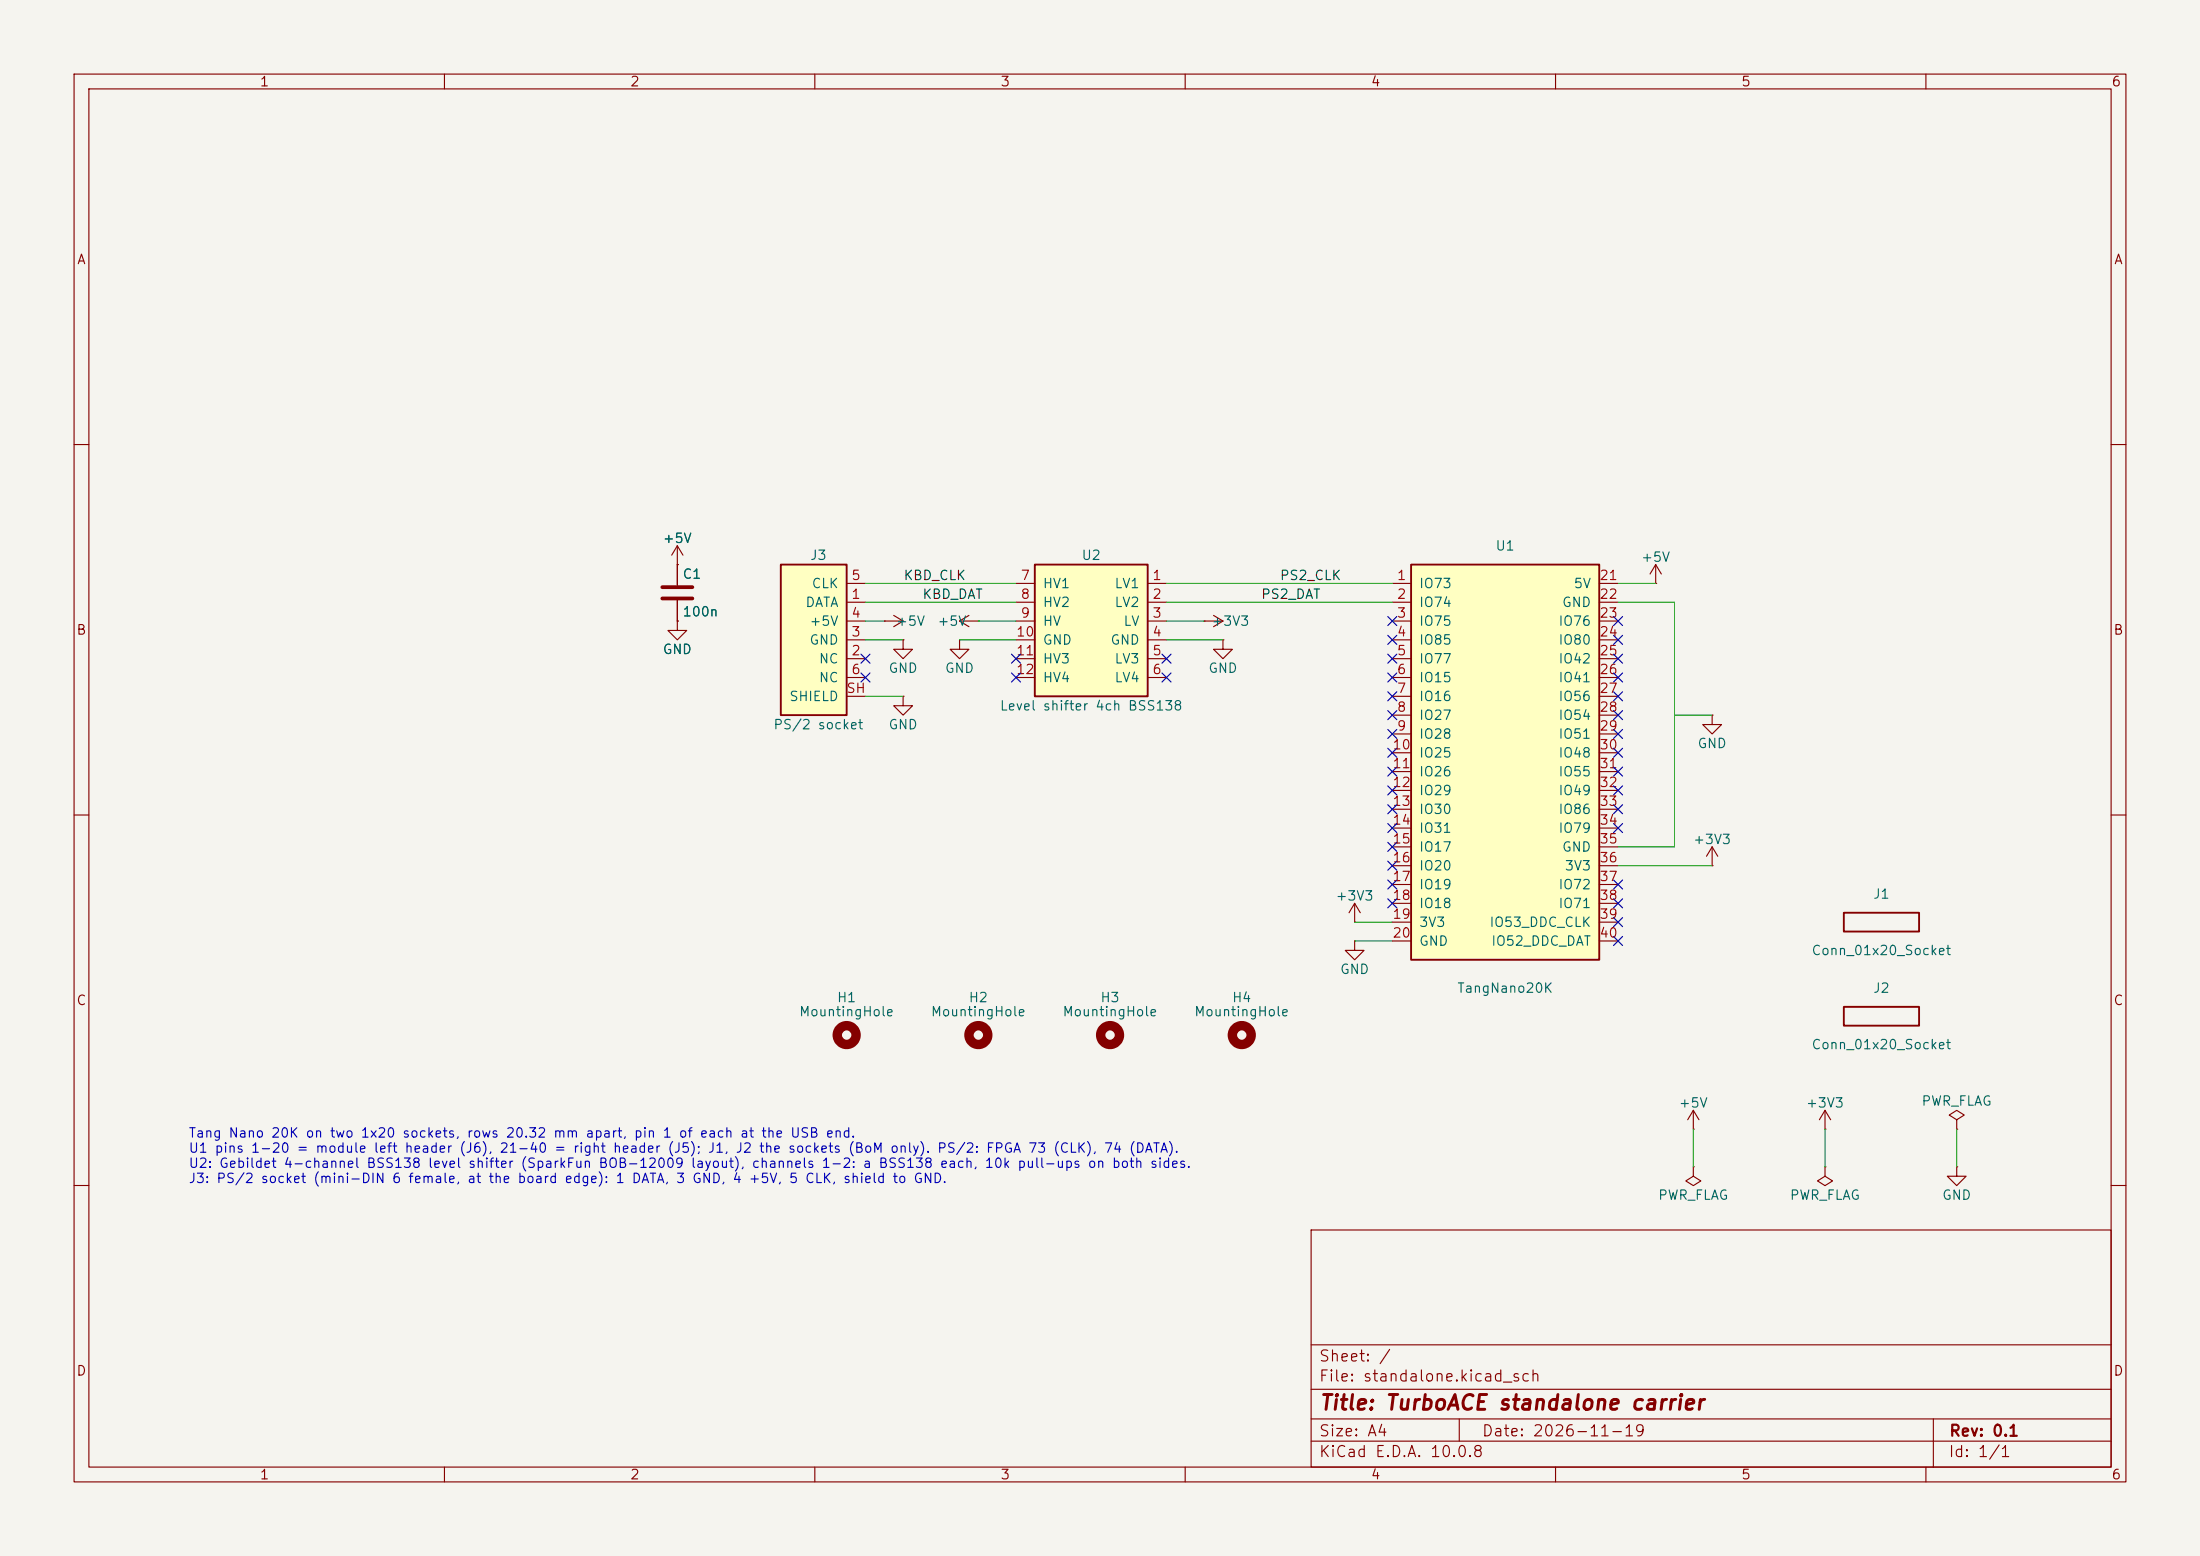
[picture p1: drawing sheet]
<svg xmlns="http://www.w3.org/2000/svg" width="297mm" height="210mm" viewBox="0 0 297 210" stroke-linecap="round" stroke-linejoin="round" font-family="sans-serif">
<path d="M0 0h297v210h-297z" fill="#f5f4ef" stroke="#f5f4ef" stroke-width=".14"/>
<g fill="none" stroke="#840000" stroke-width=".15">
<path d="M10 10h277v190h-277zM12 12h273v186h-273zM60 10v2M110 10v2M160 10v2M210 10v2M260 10v2M10 60h2M285 60h2M10 110h2M285 110h2M10 160h2"/>
<path d="M177 166h108v32h-108zM285 160h2M60 198v2M110 198v2M160 198v2M177 194.5h108M177 191.5h108M177 187.5h108M177 181.5h108M197 191.5v3M210 198v2M260 198v2"/>
<path d="M261 191.5v6.5"/>
</g>
<path d="M105.4 76.2h8.9v20.3h-8.9z" fill="#ffffc2"/>
<path d="M105.4 76.2h8.9v20.3h-8.9zM248.9 135.9h10.2v2.5h-10.2zM248.9 123.2h10.2v2.5h-10.2z" fill="none" stroke="#840000" stroke-width=".25"/>
<g fill="none" stroke="#840000" stroke-width=".15">
<path d="M91.4 76.2h.1M91.4 73.7l-.7 1.2M91.4 73.7l.8 1.2M91.4 73.7v5.3M114.3 78.7h2.5M91.4 83.8v1.3h1.3l-1.3 1.3-1.2-1.3h1.2M91.4 83.8h.1M91.4 81v2.8M114.3 81.3h2.5M114.3 88.9h2.5M114.3 86.4h2.5M114.3 83.8h2.5"/>
<path d="M114.3 91.4h2.5M114.3 94h2.5M231.1 96.5v1.3h1.3l-1.3 1.3-1.2-1.3h1.2M231.1 96.5h.1M231.1 116.8h.1M231.1 114.3l-.7 1.3M231.1 114.3l.8 1.3M231.1 114.3v2.5M182.9 124.5h.1M182.9 121.9l-.8 1.3M182.9 121.9l.7 1.3M182.9 121.9v2.6"/>
<path d="M228.6 157.5v1.3l1 .6-1 .6-1-.6 1-.6M228.6 157.5h.1M228.6 152.4h.1M228.6 149.9l-.8 1.2M228.6 149.9l.8 1.2M228.6 149.9v2.5M246.4 152.4h.1M246.4 157.5v1.3l1 .6-1 .6-1-.6 1-.6M246.4 157.5h.1M246.4 149.9l-.8 1.2M246.4 149.9l.7 1.2M246.4 149.9v2.5"/>
<path d="M264.2 151.1l1-.6-1-.6-1.1 .6 1.1 .6v1.3M264.2 152.4h.1M264.2 157.5v1.3h1.2l-1.2 1.2-1.3-1.2h1.3M264.2 157.5h.1"/>
</g>
<path d="M89.4 79.2h4.1M89.4 80.8h4.1" fill="none" stroke="#840000" stroke-width=".51"/>
<path d="M190.5 76.2h25.4v53.3h-25.4z" fill="#ffffc2"/>
<path d="M190.5 76.2h25.4v53.3h-25.4z" fill="none" stroke="#840000" stroke-width=".25"/>
<g fill="none" stroke="#840000" stroke-width=".15">
<path d="M188 78.7h2.5M215.9 78.7h2.5M223.5 78.7h.1M223.5 76.2l-.7 1.3M223.5 76.2l.8 1.3M223.5 76.2v2.5M119.4 83.8h.1M119.4 83.8h2.5M120.6 83.1l1.3 .7M121.9 94v1.3h1.3l-1.3 1.2-1.3-1.2h1.3M121.9 94h.1M121.9 86.4v1.2h1.3l-1.3 1.3-1.3-1.3h1.3"/>
<path d="M121.9 86.4h.1M121.9 83.8l-1.3 .8M129.5 83.8h2.6M129.5 83.8l1.3 .8M130.8 83.1l-1.3 .7M132.1 83.8h.1M162.6 83.8h.1M162.6 83.8h2.5M163.8 83.1l1.3 .7M165.1 83.8l-1.3 .8M188 81.3h2.5M188 83.8h2.5"/>
<path d="M188 86.4h2.5M188 88.9h2.5M188 91.4h2.5M188 94h2.5M188 96.5h2.5M188 99.1h2.5M215.9 81.3h2.5M215.9 83.8h2.5M215.9 86.4h2.5M215.9 88.9h2.5M215.9 91.4h2.5M215.9 94h2.5"/>
<path d="M215.9 96.5h2.5M215.9 99.1h2.5M188 101.6h2.5M188 104.1h2.5M188 106.7h2.5M188 109.2h2.5M188 111.8h2.5M188 114.3h2.5M188 116.8h2.5M188 119.4h2.5M215.9 101.6h2.5M215.9 104.1h2.5"/>
<path d="M215.9 106.7h2.5M215.9 109.2h2.5M215.9 111.8h2.5M215.9 114.3h2.5M215.9 116.8h2.5M215.9 119.4h2.5M182.9 127v1.3h1.2l-1.2 1.2-1.3-1.2h1.3M182.9 127h.1M188 121.9h2.5M188 124.5h2.5M188 127h2.5M215.9 121.9h2.5"/>
<path d="M215.9 124.5h2.5M215.9 127h2.5"/>
</g>
<g fill="none" stroke="#840000" stroke-width="1.3">
<circle cx="114.3" cy="139.7" r="1.27"/>
<circle cx="132.1" cy="139.7" r="1.27"/>
<circle cx="149.9" cy="139.7" r="1.27"/>
<circle cx="167.6" cy="139.7" r="1.27"/>
</g>
<path d="M139.7 76.2h15.2v17.8h-15.2z" fill="#ffffc2"/>
<path d="M139.7 76.2h15.2v17.8h-15.2z" fill="none" stroke="#840000" stroke-width=".25"/>
<g fill="none" stroke="#840000" stroke-width=".15">
<path d="M91.4 76.2h.1M91.4 76.2v2.8M137.2 78.7h2.5M154.9 78.7h2.6M91.4 83.8h.1M91.4 81v2.8M129.5 86.4v1.2h1.3l-1.3 1.3-1.2-1.3h1.2M129.5 86.4h.1M137.2 81.3h2.5M137.2 83.8h2.5M137.2 86.4h2.5M137.2 88.9h2.5"/>
<path d="M137.2 91.4h2.5M154.9 81.3h2.6M154.9 83.8h2.6M154.9 86.4h2.6M154.9 88.9h2.6M154.9 91.4h2.6M165.1 86.4v1.2h1.3l-1.3 1.3-1.3-1.3h1.3M165.1 86.4h.1"/>
</g>
<g fill="none" stroke="#009600" stroke-width=".14">
<path d="M116.8 78.7h20.4M157.5 78.7h30.5M218.4 78.7h5.1M116.8 86.4h5.1M116.8 81.3h20.4M116.8 83.8h2.6M116.8 94h5.1M129.5 86.4h7.7M132.1 83.8h5.1M157.5 86.4h7.6M157.5 81.3h30.5M157.5 83.8h5.1"/>
<path d="M218.4 81.3h7.7v33h-7.7M226.1 96.5h5M218.4 116.8h12.7M182.9 124.5h5.1M182.9 127h5.1M228.6 152.4v5.1M246.4 152.4v5.1M264.2 152.4v5.1"/>
</g>
<g fill="none" stroke="#000084" stroke-width=".15">
<path d="M116.2 90.8l1.2 1.2M116.2 88.3l1.2 1.2M117.4 90.8l-1.2 1.2M117.4 88.3l-1.2 1.2M136.6 90.8l1.2 1.2M136.6 88.3l1.2 1.2M137.8 90.8l-1.2 1.2M137.8 88.3l-1.2 1.2M156.9 90.8l1.2 1.2M156.9 88.3l1.2 1.2M158.1 90.8l-1.2 1.2M158.1 88.3l-1.2 1.2"/>
<path d="M187.4 88.3l1.2 1.2M187.4 95.9l1.2 1.2M187.4 83.2l1.2 1.2M187.4 90.8l1.2 1.2M187.4 85.8l1.2 1.2M187.4 93.4l1.2 1.2M187.4 98.5l1.2 1.2M188.6 88.3l-1.2 1.2M188.6 95.9l-1.2 1.2M188.6 83.2l-1.2 1.2M188.6 90.8l-1.2 1.2M188.6 85.8l-1.2 1.2"/>
<path d="M188.6 93.4l-1.2 1.2M188.6 98.5l-1.2 1.2M217.8 83.2l1.2 1.2M217.8 85.8l1.2 1.2M217.8 88.3l1.2 1.2M217.8 98.5l1.2 1.2M217.8 90.8l1.2 1.2M217.8 93.4l1.2 1.2M217.8 95.9l1.2 1.2M219 83.2l-1.2 1.2M219 90.8l-1.2 1.2M219 85.8l-1.2 1.2"/>
<path d="M219 88.3l-1.2 1.2M219 98.5l-1.2 1.2M219 93.4l-1.2 1.2M219 95.9l-1.2 1.2M187.4 101l1.2 1.2M187.4 108.6l1.2 1.2M187.4 113.7l1.2 1.2M187.4 116.2l1.2 1.2M187.4 106.1l1.2 1.2M187.4 111.2l1.2 1.2M187.4 103.5l1.2 1.2M187.4 118.8l1.2 1.2"/>
<path d="M188.6 101l-1.2 1.2M188.6 108.6l-1.2 1.2M188.6 113.7l-1.2 1.2M188.6 116.2l-1.2 1.2M188.6 106.1l-1.2 1.2M188.6 111.2l-1.2 1.2M188.6 103.5l-1.2 1.2M188.6 118.8l-1.2 1.2M217.8 108.6l1.2 1.2M217.8 118.8l1.2 1.2M217.8 106.1l1.2 1.2M217.8 111.2l1.2 1.2"/>
<path d="M217.8 101l1.2 1.2M217.8 103.5l1.2 1.2M219 108.6l-1.2 1.2M219 118.8l-1.2 1.2M219 106.1l-1.2 1.2M219 111.2l-1.2 1.2M219 101l-1.2 1.2M219 103.5l-1.2 1.2M187.4 121.3l1.2 1.2M188.6 121.3l-1.2 1.2M217.8 123.9l1.2 1.2M217.8 121.3l1.2 1.2"/>
<path d="M217.8 126.4l1.2 1.2M219 123.9l-1.2 1.2M219 121.3l-1.2 1.2M219 126.4l-1.2 1.2"/>
</g>
<text font-size="2" fill="#840000" x="178" y="190.8">Title: TurboACE standalone carrier</text>
<g font-size="1.5" fill="#840000">
<text x="178" y="184.1">Sheet: /</text>
<text x="178" y="186.8">File: standalone.kicad_sch</text>
<text x="178" y="197">KiCad E.D.A. 10.0.8</text>
<text x="178" y="194.2">Size: A4</text>
<text x="200" y="194.2">Date: 2026-11-19</text>
<text x="263" y="197">Id: 1/1</text>
<text x="263" y="194.2">Rev: 0.1</text>
</g>
<g font-size="1.3" fill="#840000">
<text x="35" y="12">1</text>
<text x="85" y="12">2</text>
<text x="135" y="12">3</text>
<text x="185" y="12">4</text>
<text x="235" y="12">5</text>
<text x="285" y="12">6</text>
<text x="10.3" y="36">A</text>
<text x="285.3" y="36">A</text>
<text x="10.2" y="86">B</text>
<text x="285.2" y="86">B</text>
<text x="10.2" y="136">C</text>
<text x="285.2" y="136">C</text>
<text x="10.2" y="186">D</text>
<text x="285.2" y="186">D</text>
<text x="35" y="200">1</text>
<text x="85" y="200">2</text>
<text x="135" y="200">3</text>
<text x="185" y="200">4</text>
<text x="235" y="200">5</text>
<text x="285" y="200">6</text>
</g>
<g font-size="1.3" fill="#006464">
<text x="89.4" y="73.6">+5V</text>
<text x="109.3" y="75.9">J3</text>
<text x="145.9" y="75.9">U2</text>
<text x="201.8" y="74.6">U1</text>
<text x="221.5" y="76.1">+5V</text>
<text x="92.1" y="78.4">C1</text>
<text x="92.1" y="83.5">100n</text>
<text x="108.6" y="82.2">DATA</text>
<text x="109.5" y="79.7">CLK</text>
<text x="140.7" y="79.7">HV1</text>
<text x="140.7" y="82.2">HV2</text>
<text x="150.4" y="79.7">LV1</text>
<text x="150.4" y="82.2">LV2</text>
<text x="191.5" y="79.7">IO73</text>
<text x="191.5" y="82.2">IO74</text>
<text x="210.8" y="82.2">GND</text>
<text x="212.4" y="79.7">5V</text>
<text x="89.4" y="88.6">GND</text>
<text x="109.2" y="87.3">GND</text>
<text x="109.2" y="84.8">+5V</text>
<text x="110.5" y="89.9">NC</text>
<text x="120.9" y="84.8">+5V</text>
<text x="126.5" y="84.8">+5V</text>
<text x="140.7" y="84.8">HV</text>
<text x="140.7" y="87.3">GND</text>
<text x="140.7" y="89.9">HV3</text>
<text x="149.8" y="87.3">GND</text>
<text x="150.4" y="89.9">LV3</text>
<text x="151.6" y="84.8">LV</text>
<text x="163.4" y="84.8">+3V3</text>
<text x="191.5" y="84.8">IO75</text>
<text x="191.5" y="87.3">IO85</text>
<text x="191.5" y="89.9">IO77</text>
<text x="210.3" y="84.8">IO76</text>
<text x="210.3" y="87.3">IO80</text>
<text x="210.3" y="89.9">IO42</text>
<text x="106.5" y="94.9">SHIELD</text>
<text x="110.5" y="92.4">NC</text>
<text x="119.9" y="91.1">GND</text>
<text x="127.5" y="91.1">GND</text>
<text x="140.7" y="92.4">HV4</text>
<text x="150.4" y="92.4">LV4</text>
<text x="163" y="91.1">GND</text>
<text x="191.5" y="92.4">IO15</text>
<text x="191.5" y="94.9">IO16</text>
<text x="210.3" y="92.4">IO41</text>
<text x="210.3" y="94.9">IO56</text>
<text x="104.3" y="98.8">PS/2 socket</text>
<text x="119.9" y="98.8">GND</text>
<text x="134.9" y="96.2">Level shifter 4ch BSS138</text>
<text x="191.5" y="97.5">IO27</text>
<text x="191.5" y="100">IO28</text>
<text x="210.3" y="97.5">IO54</text>
<text x="210.3" y="100">IO51</text>
<text x="229.1" y="101.3">GND</text>
<text x="191.5" y="102.6">IO25</text>
<text x="191.5" y="105.1">IO26</text>
<text x="191.5" y="107.6">IO29</text>
<text x="210.3" y="102.6">IO48</text>
<text x="210.3" y="105.1">IO55</text>
<text x="210.3" y="107.6">IO49</text>
<text x="191.5" y="110.2">IO30</text>
<text x="191.5" y="112.7">IO31</text>
<text x="210.3" y="110.2">IO86</text>
<text x="210.3" y="112.7">IO79</text>
<text x="191.5" y="115.3">IO17</text>
<text x="191.5" y="117.8">IO20</text>
<text x="210.8" y="115.3">GND</text>
<text x="211.1" y="117.8">3V3</text>
<text x="228.5" y="114.2">+3V3</text>
<text x="180.2" y="121.9">+3V3</text>
<text x="191.5" y="120.3">IO19</text>
<text x="191.5" y="122.9">IO18</text>
<text x="191.5" y="125.4">3V3</text>
<text x="201" y="125.4">IO53_DDC_CLK</text>
<text x="210.3" y="120.3">IO72</text>
<text x="210.3" y="122.9">IO71</text>
<text x="252.8" y="121.6">J1</text>
<text x="180.8" y="131.8">GND</text>
<text x="191.5" y="128">GND</text>
<text x="201.2" y="128">IO52_DDC_DAT</text>
<text x="244.5" y="129.2">Conn_01x20_Socket</text>
<text x="107.8" y="137.5">MountingHole</text>
<text x="112.9" y="135.6">H1</text>
<text x="125.6" y="137.5">MountingHole</text>
<text x="130.7" y="135.6">H2</text>
<text x="143.4" y="137.5">MountingHole</text>
<text x="148.5" y="135.6">H3</text>
<text x="161.1" y="137.5">MountingHole</text>
<text x="166.2" y="135.6">H4</text>
<text x="196.6" y="134.3">TangNano20K</text>
<text x="252.8" y="134.3">J2</text>
<text x="244.5" y="141.9">Conn_01x20_Socket</text>
<text x="226.5" y="149.8">+5V</text>
<text x="243.7" y="149.8">+3V3</text>
<text x="259.3" y="149.6">PWR_FLAG</text>
<text x="223.8" y="162.3">PWR_FLAG</text>
<text x="241.5" y="162.3">PWR_FLAG</text>
<text x="262.1" y="162.3">GND</text>
</g>
<g font-size="1.3" fill="#a90000">
<text x="114.8" y="81.1">1</text>
<text x="114.8" y="83.7">4</text>
<text x="114.8" y="78.6">5</text>
<text x="137.7" y="78.6">7</text>
<text x="137.7" y="81.1">8</text>
<text x="137.7" y="83.7">9</text>
<text x="155.5" y="78.6">1</text>
<text x="155.5" y="81.1">2</text>
<text x="155.5" y="83.7">3</text>
<text x="188.5" y="78.6">1</text>
<text x="188.5" y="81.1">2</text>
<text x="188.5" y="83.7">3</text>
<text x="215.8" y="78.6">21</text>
<text x="215.8" y="81.1">22</text>
<text x="215.8" y="83.7">23</text>
<text x="114.8" y="88.8">2</text>
<text x="114.8" y="86.2">3</text>
<text x="137.1" y="86.2">10</text>
<text x="137.1" y="88.8">11</text>
<text x="155.5" y="86.2">4</text>
<text x="155.5" y="88.8">5</text>
<text x="188.5" y="86.2">4</text>
<text x="188.5" y="88.8">5</text>
<text x="215.8" y="86.2">24</text>
<text x="215.8" y="88.8">25</text>
<text x="114.2" y="93.8">SH</text>
<text x="114.8" y="91.3">6</text>
<text x="137.1" y="91.3">12</text>
<text x="155.5" y="91.3">6</text>
<text x="188.5" y="91.3">6</text>
<text x="188.5" y="93.8">7</text>
<text x="215.8" y="91.3">26</text>
<text x="215.8" y="93.8">27</text>
<text x="187.9" y="101.5">10</text>
<text x="188.5" y="96.4">8</text>
<text x="188.5" y="98.9">9</text>
<text x="215.8" y="96.4">28</text>
<text x="215.8" y="98.9">29</text>
<text x="215.8" y="101.5">30</text>
<text x="187.9" y="104">11</text>
<text x="187.9" y="106.5">12</text>
<text x="215.8" y="104">31</text>
<text x="215.8" y="106.5">32</text>
<text x="187.9" y="109.1">13</text>
<text x="187.9" y="111.6">14</text>
<text x="215.8" y="109.1">33</text>
<text x="215.8" y="111.6">34</text>
<text x="187.9" y="114.2">15</text>
<text x="187.9" y="116.7">16</text>
<text x="187.9" y="119.2">17</text>
<text x="215.8" y="114.2">35</text>
<text x="215.8" y="116.7">36</text>
<text x="215.8" y="119.2">37</text>
<text x="187.9" y="121.8">18</text>
<text x="187.9" y="124.3">19</text>
<text x="215.8" y="121.8">38</text>
<text x="215.8" y="124.3">39</text>
<text x="187.9" y="126.9">20</text>
<text x="215.8" y="126.9">40</text>
</g>
<g font-size="1.3" fill="#0f0f0f">
<text x="121.9" y="78.6">KBD_CLK</text>
<text x="124.4" y="81.2">KBD_DAT</text>
<text x="170.2" y="81.2">PS2_DAT</text>
<text x="172.7" y="78.6">PS2_CLK</text>
</g>
<g font-size="1.3" fill="#0000c2">
<text x="25.4" y="153.9">Tang Nano 20K on two 1x20 sockets, rows 20.32 mm apart, pin 1 of each at the USB end.</text>
<text x="25.4" y="155.9">U1 pins 1-20 = module left header (J6), 21-40 = right header (J5); J1, J2 the sockets (BoM only). PS/2: FPGA 73 (CLK), 74 (DATA).</text>
<text x="25.4" y="157.9">U2: Gebildet 4-channel BSS138 level shifter (SparkFun BOB-12009 layout), channels 1-2: a BSS138 each, 10k pull-ups on both sides.</text>
<text x="25.4" y="160">J3: PS/2 socket (mini-DIN 6 female, at the board edge): 1 DATA, 3 GND, 4 +5V, 5 CLK, shield to GND.</text>
</g>
</svg>
